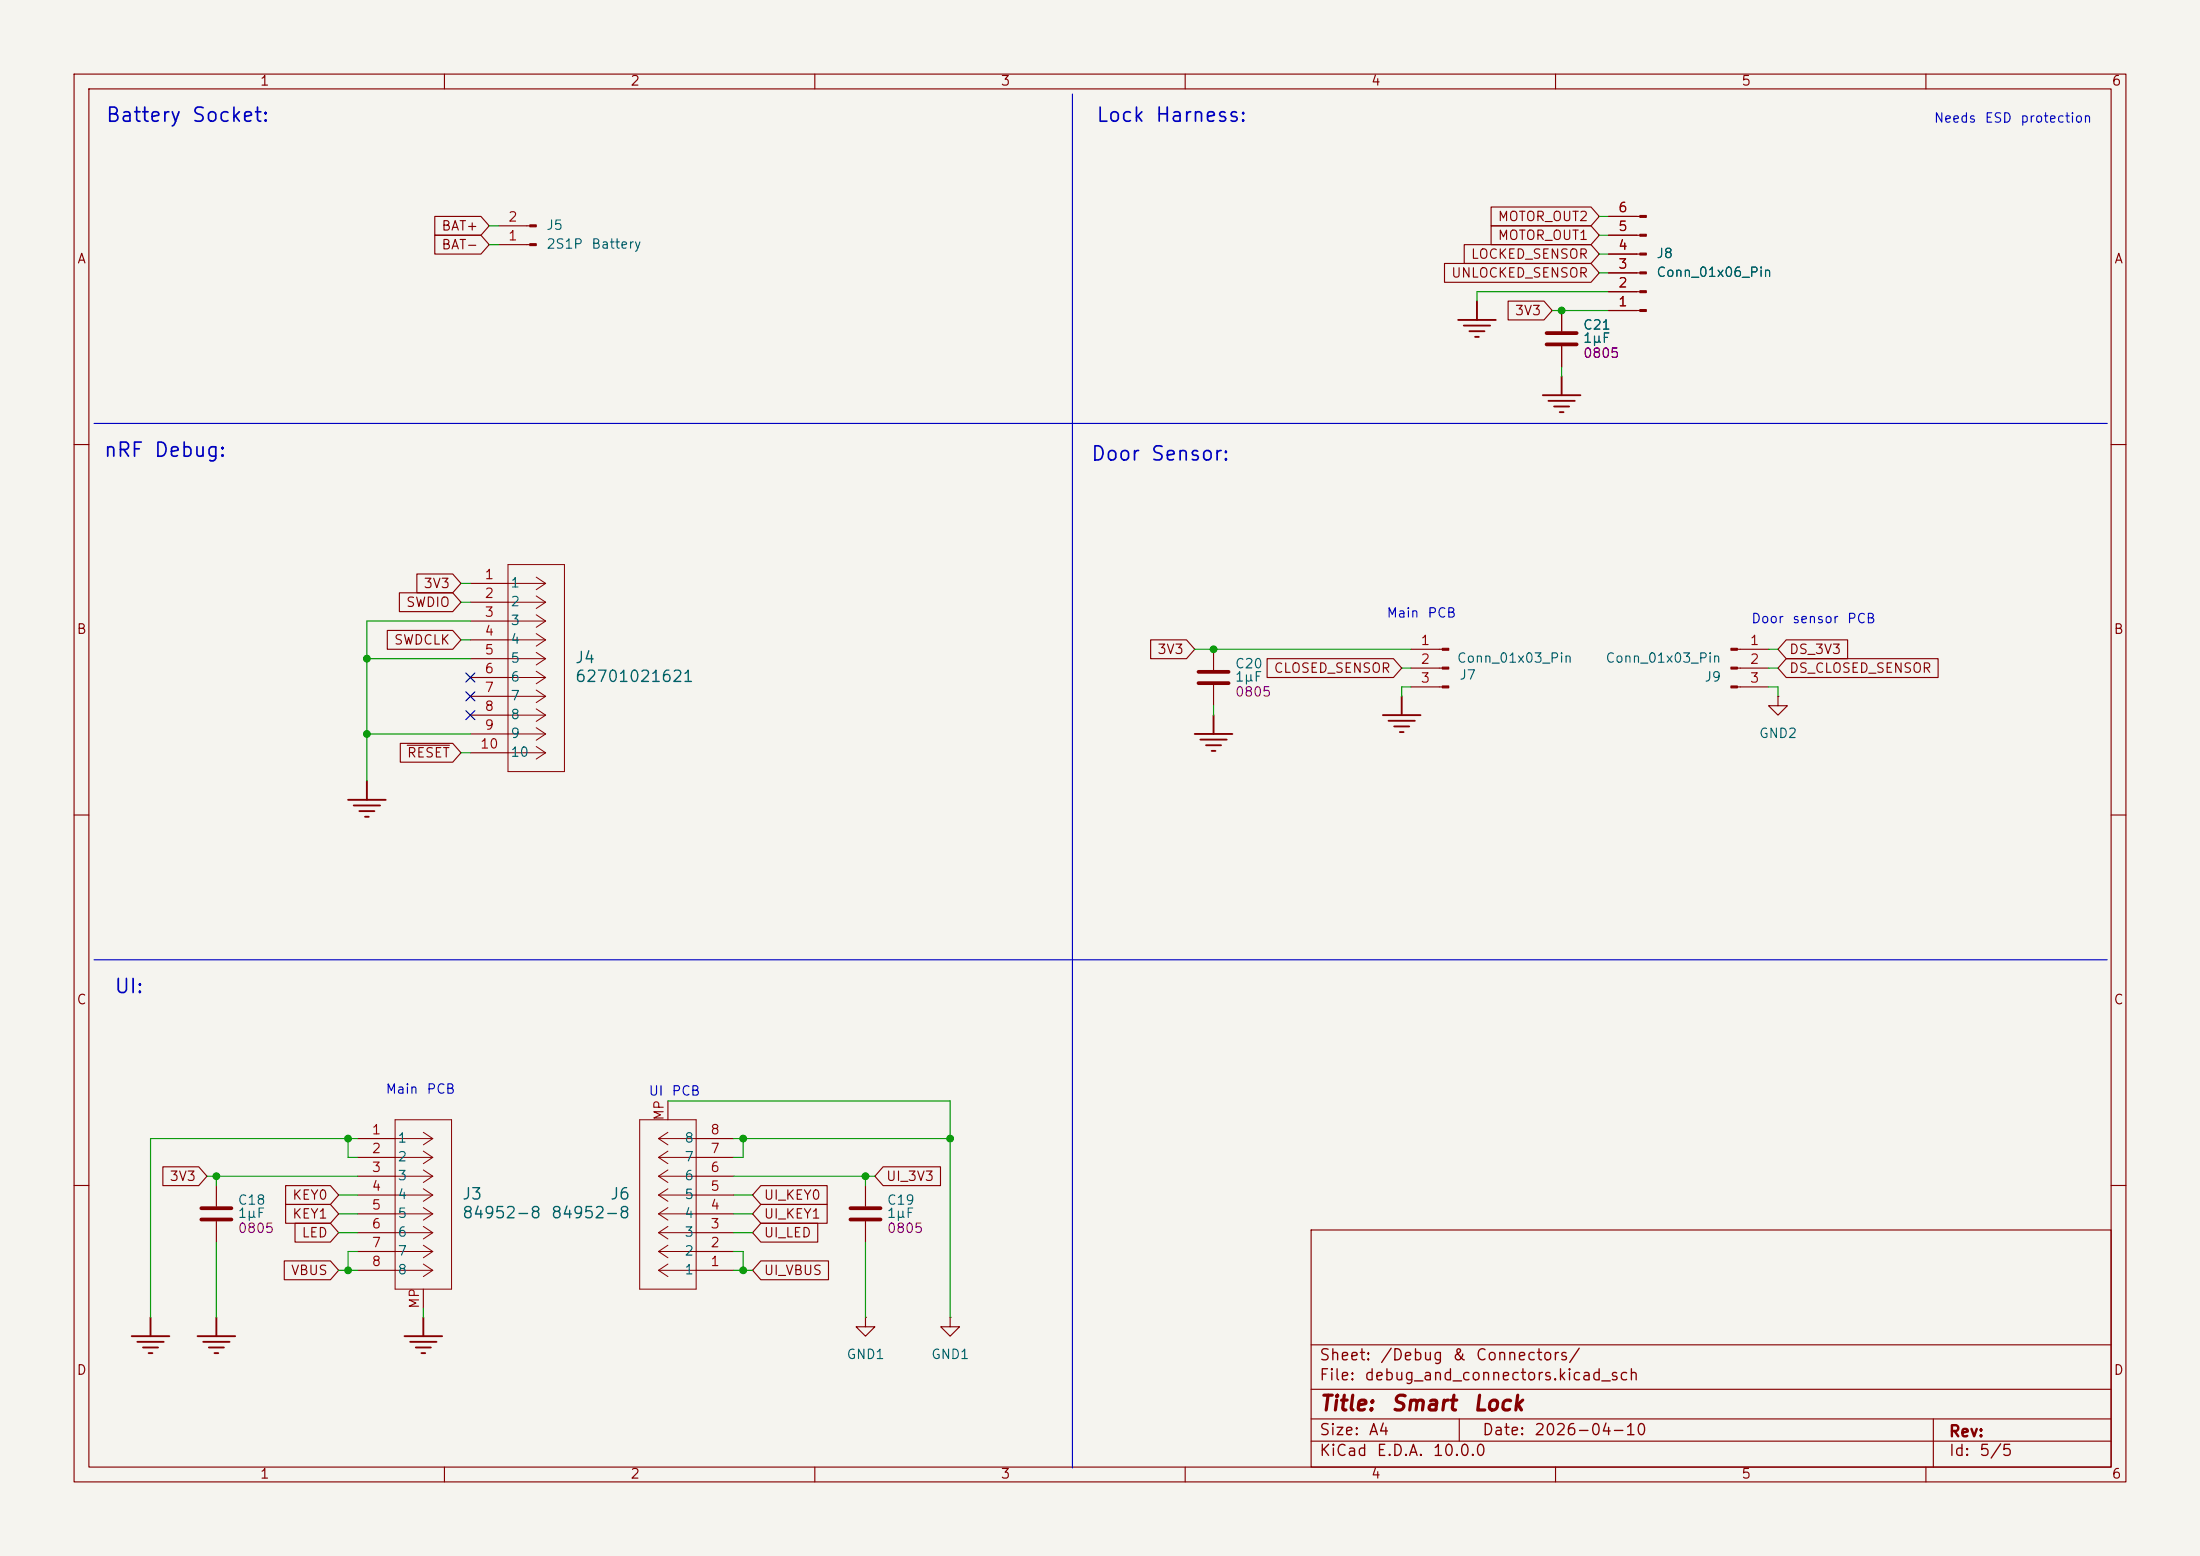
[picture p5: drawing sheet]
<svg xmlns="http://www.w3.org/2000/svg" width="297mm" height="210mm" viewBox="0 0 297 210" stroke-linecap="round" stroke-linejoin="round" font-family="sans-serif">
<path d="M0 0h297v210h-297z" fill="#f5f4ef" stroke="#f5f4ef" stroke-width=".14"/>
<g fill="none" stroke="#840000" stroke-width=".15">
<path d="M10 10h277v190h-277zM12 12h273v186h-273zM60 10v2M110 10v2M160 10v2M210 10v2M260 10v2M58.7 29.2h6.2l1.1 1.3-1.1 1.3h-6.2zM58.7 31.7h6.2l1.1 1.3-1.1 1.3h-6.2zM67.3 33h4.2M67.3 30.5h4.2M195 35.6h19.8l1.1 1.2-1.1 1.3h-19.8z"/>
<path d="M197.7 33h17.1l1.1 1.3-1.1 1.3h-17.1zM201.3 27.9h13.5l1.1 1.3-1.1 1.3h-13.5zM201.3 30.5h13.5l1.1 1.3-1.1 1.2h-13.5zM217.2 39.4h4.2M217.2 36.8h4.2M217.2 34.3h4.2M217.2 31.8h4.2M217.2 29.2h4.2M203.6 40.6h4.8l1.1 1.3-1.1 1.3h-4.8zM210.8 41.9v2.8M210.8 46.7v2.8M217.2 41.9h4.2"/>
<path d="M10 60h2M56.3 77.5h4.8l1.1 1.2-1.1 1.3h-4.8zM63.5 78.7h5.1M285 60h2M52.3 85.1h8.8l1.1 1.3-1.1 1.2h-8.8zM53.9 80h7.2l1.1 1.3-1.1 1.3h-7.2zM63.5 81.3h5.1M63.5 83.8h5.1M63.5 86.4h5.1M63.5 88.9h5.1M63.5 91.4h5.1M63.5 94h5.1"/>
<path d="M63.5 96.5h5.1M63.5 99.1h5.1M155.3 86.4h4.9l1.1 1.2-1.1 1.3h-4.9zM163.8 87.6v2.8M163.8 92.5v2.8M171.1 88.9h17l1.1 1.3-1.1 1.2h-17zM190.5 87.6h4.2M190.5 90.2h4.2M190.5 92.7h4.2M234.5 87.6h4.3M234.5 90.2h4.3M234.5 92.7h4.3"/>
<path d="M240 94v1.3h1.3l-1.3 1.2-1.2-1.2h1.2M240 94h.1M241.1 86.4h8.3v2.5h-8.3l-1.1-1.3zM241.1 88.9h20.5v2.5h-20.5l-1.1-1.2zM10 110h2M54 100.3h7.1l1.1 1.3-1.1 1.3h-7.1zM55 100.6h5.7M63.5 101.6h5.1M285 110h2M22 157.5h4.8l1.1 1.3-1.1 1.2h-4.8zM48.3 153.7h5M48.3 156.2h5"/>
<path d="M48.3 158.8h5M90.2 148.6v2.5M94 153.7h5.1M94 156.2h5.1M94 158.8h5.1M119.2 157.5h7.8v2.5h-7.8l-1.1-1.2zM10 160h2M29.2 160v2.8M29.2 164.8v2.8M38.4 170.2h6.2l1.1 1.3-1.1 1.2h-6.2zM38.6 160h6l1.1 1.3-1.1 1.3h-6zM38.6 162.6h6l1.1 1.2-1.1 1.3h-6z"/>
<path d="M39.8 165.1h4.8l1.1 1.3-1.1 1.2h-4.8zM48.3 161.3h5M48.3 163.8h5M48.3 166.4h5M48.3 168.9h5M48.3 171.5h5M57.1 174v2.5M94 161.3h5.1M94 163.8h5.1M94 166.4h5.1M94 168.9h5.1M94 171.5h5.1"/>
<path d="M102.7 162.6h9v2.5h-9l-1.1-1.3zM102.7 165.1h7.7v2.5h-7.7l-1.1-1.2zM102.7 170.2h9.1v2.5h-9.1l-1.1-1.2zM102.7 160h9v2.6h-9l-1.1-1.3zM116.8 177.8v1.3h1.3l-1.3 1.2-1.2-1.2h1.2M116.8 177.8h.1M116.8 160v2.8M116.8 164.8v2.8M128.3 177.8v1.3h1.2l-1.2 1.2-1.3-1.2h1.3M128.3 177.8h.1M177 166h108v32h-108zM285 160h2"/>
<path d="M60 198v2M110 198v2M160 198v2M177 194.5h108M177 191.5h108M177 187.5h108M177 181.5h108M197 191.5v3M210 198v2M260 198v2M261 191.5v6.5"/>
</g>
<g fill="#840000" stroke="#840000" stroke-width=".15">
<path d="M221.4 41.8h.8v.2h-.8z"/>
<path d="M221.4 39.2h.8v.3h-.8z"/>
<path d="M221.4 36.7h.8v.3h-.8z"/>
<path d="M221.4 34.2h.8v.2h-.8z"/>
<path d="M221.4 31.6h.8v.3h-.8z"/>
<path d="M221.4 29.1h.8v.2h-.8z"/>
<path d="M233.7 87.5h.8v.3h-.8z"/>
<path d="M233.7 90h.8v.3h-.8z"/>
<path d="M233.7 92.6h.8v.2h-.8z"/>
<path d="M71.5 32.9h.9v.2h-.9z"/>
<path d="M71.5 30.4h.9v.2h-.9z"/>
<path d="M194.7 87.5h.9v.3h-.9z"/>
<path d="M194.7 90h.9v.3h-.9z"/>
<path d="M194.7 92.6h.9v.2h-.9z"/>
</g>
<path d="M208.8 45h4.1M208.8 46.5h4.1M161.8 90.7h4.1M161.8 92.2h4.1M27.2 163.1h4M27.2 164.6h4M114.8 163.1h4.1M114.8 164.6h4.1" fill="none" stroke="#840000" stroke-width=".51"/>
<g fill="none" stroke="#840000" stroke-width=".25">
<path d="M196.8 43.2h5.1M197.6 43.9h3.6M198.4 44.7h2M199.1 45.5h.5M199.4 40.6v2.6M208.3 53.3h5.1M209 54.1h3.6M209.8 54.9h2M210.6 55.6h.5M210.8 50.8v2.5M161.3 99.1h5.1M162.1 99.8h3.5"/>
<path d="M163.8 96.5v2.6M186.7 96.5h5.1M187.5 97.3h3.5M188.2 98h2M189 98.8h.5M189.2 94v2.5M47 108h5.1M47.8 108.7h3.5M48.5 109.5h2M49.3 110.2h.5M49.5 105.4v2.6M162.8 100.6h2"/>
<path d="M163.6 101.3h.5M20.3 177.8v2.5M29.2 177.8v2.5M57.1 177.8v2.5M17.8 180.3h5.1M18.5 181.1h3.6M19.3 181.9h2M20.1 182.6h.5M26.7 180.3h5M27.4 181.1h3.6M28.2 181.9h2M29 182.6h.5"/>
<path d="M54.6 180.3h5.1M55.4 181.1h3.5M56.1 181.9h2.1M56.9 182.6h.5"/>
</g>
<g fill="none" stroke="#840000" stroke-width=".14">
<path d="M68.6 76.2h7.6v27.9h-7.6zM68.6 78.7h5.1M72.4 77.9l1.3 .8M73.7 78.7l-1.3 .9M68.6 81.3h5.1M68.6 83.8h5.1M68.6 86.4h5.1M68.6 88.9h5.1M68.6 91.4h5.1M68.6 94h5.1M68.6 96.5h5.1M68.6 99.1h5.1"/>
<path d="M72.4 80.4l1.3 .9M72.4 83l1.3 .8M72.4 85.5l1.3 .9M72.4 88.1l1.3 .8M72.4 90.6l1.3 .8M72.4 93.1l1.3 .9M72.4 95.7l1.3 .8M72.4 98.2l1.3 .9M73.7 81.3l-1.3 .8M73.7 83.8l-1.3 .9M73.7 86.4l-1.3 .8M73.7 88.9l-1.3 .8"/>
<path d="M73.7 91.4l-1.3 .9M73.7 94l-1.3 .8M73.7 96.5l-1.3 .9M73.7 99.1l-1.3 .8M68.6 101.6h5.1M72.4 100.8l1.3 .8M73.7 101.6l-1.3 .8M53.3 151.1h7.7v22.9h-7.7zM53.3 153.7h5.1M53.3 156.2h5.1M53.3 158.8h5.1M57.1 152.8l1.3 .9"/>
<path d="M57.1 155.4l1.3 .8M57.1 157.9l1.3 .9M58.4 153.7l-1.3 .8M58.4 156.2l-1.3 .9M58.4 158.8l-1.3 .8M86.4 151.1h7.6v22.9h-7.6zM88.9 153.7h5.1M88.9 156.2h5.1M88.9 158.8h5.1M88.9 158.8l1.3 .8M88.9 156.2l1.3 .9M88.9 153.7l1.3 .8"/>
<path d="M90.2 157.9l-1.3 .9M90.2 155.4l-1.3 .8M90.2 152.8l-1.3 .9M53.3 161.3h5.1M53.3 163.8h5.1M53.3 166.4h5.1M53.3 168.9h5.1M53.3 171.5h5.1M57.1 160.4l1.3 .9M57.1 163l1.3 .8M57.1 165.5l1.3 .9M57.1 168.1l1.3 .8"/>
<path d="M57.1 170.6l1.3 .9M58.4 161.3l-1.3 .8M58.4 163.8l-1.3 .9M58.4 166.4l-1.3 .8M58.4 168.9l-1.3 .9M58.4 171.5l-1.3 .8M88.9 161.3h5.1M88.9 163.8h5.1M88.9 166.4h5.1M88.9 168.9h5.1M88.9 171.5h5.1M88.9 171.5l1.3 .8"/>
<path d="M88.9 168.9l1.3 .9M88.9 166.4l1.3 .8M88.9 163.8l1.3 .9M88.9 161.3l1.3 .8M90.2 170.6l-1.3 .9M90.2 168.1l-1.3 .8M90.2 165.5l-1.3 .9M90.2 163l-1.3 .8M90.2 160.4l-1.3 .9"/>
</g>
<path d="M144.8 12.7v185.4M12.7 57.2h271.8M12.7 129.5h271.8" fill="none" stroke="#0000c2" stroke-width=".15"/>
<g fill="none" stroke="#009600" stroke-width=".15">
<path d="M66 33h1.3M66 30.5h1.3M215.9 29.2h1.3M215.9 36.8h1.3M215.9 31.8h1.3M215.9 34.3h1.3M217.2 39.4h-17.8v1.2M209.5 41.9h7.7M210.8 49.5v1.3M62.2 78.7h1.3M49.5 88.9h14M49.5 99.1h14"/>
<path d="M62.2 86.4h1.3M62.2 81.3h1.3M63.5 83.8h-14v21.6M161.3 87.6h29.2M163.8 95.3v1.2M189.2 90.2h1.3M190.5 92.7h-1.3v1.3M238.8 87.6h1.2M238.8 90.2h1.2M238.8 92.7h1.2v1.3M62.2 101.6h1.3M27.9 158.8h20.4"/>
<path d="M29.2 158.8v1.2M47 153.7v2.5h1.3M48.3 153.7h-28v24.1M90.2 148.6h38.1v29.2M99.1 158.8h19M99.1 153.7h29.2M100.3 153.7v2.5h-1.2M116.8 158.8v1.2M29.2 167.6v10.2M45.7 171.5h2.6M45.7 166.4h2.6M45.7 163.8h2.6"/>
<path d="M45.7 161.3h2.6M48.3 168.9h-1.3v2.6M57.1 176.5v1.3M99.1 171.5h2.5M99.1 166.4h2.5M99.1 168.9h1.2v2.6M99.1 163.8h2.5M99.1 161.3h2.5M116.8 167.6v10.2"/>
</g>
<path d="M62.9 95.9l1.2 1.2M62.9 90.8l1.2 1.2M62.9 93.4l1.2 1.2M64.1 95.9l-1.2 1.2M64.1 90.8l-1.2 1.2M64.1 93.4l-1.2 1.2" fill="none" stroke="#000084" stroke-width=".15"/>
<g fill="#009600" stroke="#009600" stroke-width=".14">
<circle cx="210.8" cy="41.9" r=".46"/>
<circle cx="49.5" cy="88.9" r=".46"/>
<circle cx="49.5" cy="99.1" r=".46"/>
<circle cx="100.3" cy="171.5" r=".46"/>
<circle cx="116.8" cy="158.8" r=".46"/>
<circle cx="100.3" cy="153.7" r=".46"/>
<circle cx="29.2" cy="158.8" r=".46"/>
<circle cx="47" cy="153.7" r=".46"/>
<circle cx="163.8" cy="87.6" r=".46"/>
<circle cx="128.3" cy="153.7" r=".46"/>
<circle cx="47" cy="171.5" r=".46"/>
</g>
<g font-size="2" fill="#840000">
<text x="178" y="190.9">Title:</text>
<text x="187.7" y="190.9">Smart</text>
<text x="198.7" y="190.9">Lock</text>
</g>
<g font-size="1.9" fill="#0000c2">
<text x="14.2" y="16.9">Battery</text>
<text x="25.8" y="16.9">Socket:</text>
<text x="147.9" y="16.9">Lock</text>
<text x="155.8" y="16.9">Harness:</text>
<text x="13.9" y="62.1">nRF</text>
<text x="20.7" y="62.1">Debug:</text>
<text x="147.2" y="62.7">Door</text>
<text x="155.2" y="62.7">Sensor:</text>
<text x="15.3" y="134.5">UI:</text>
</g>
<g font-size="1.5" fill="#006464">
<text x="77.5" y="89.9">J4</text>
<text x="77.5" y="92.4">62701021621</text>
<text x="62.3" y="162.3">J3</text>
<text x="62.3" y="164.8">84952-8</text>
<text x="74.3" y="164.8">84952-8</text>
<text x="82.3" y="162.3">J6</text>
</g>
<g font-size="1.5" fill="#840000">
<text x="178" y="184">Sheet:</text>
<text x="186.2" y="184">/Debug</text>
<text x="196" y="184">&amp;</text>
<text x="199.1" y="184">Connectors/</text>
<text x="178" y="186.7">File:</text>
<text x="184.1" y="186.7">debug_and_connectors.kicad_sch</text>
<text x="178" y="196.9">KiCad</text>
<text x="178" y="194.1">Size:</text>
<text x="184.7" y="194.1">A4</text>
<text x="185.7" y="196.9">E.D.A.</text>
<text x="193.3" y="196.9">10.0.0</text>
<text x="200" y="194.1">Date:</text>
<text x="207" y="194.1">2026-04-10</text>
<text x="263" y="194.3">Rev:</text>
<text x="263" y="196.9">Id:</text>
<text x="267.1" y="196.9">5/5</text>
</g>
<g font-size="1.3" fill="#840000">
<text x="35" y="11.9">1</text>
<text x="85" y="11.9">2</text>
<text x="135" y="11.9">3</text>
<text x="185" y="11.9">4</text>
<text x="235" y="11.9">5</text>
<text x="285" y="11.9">6</text>
<text x="10.3" y="35.9">A</text>
<text x="59.5" y="31.4">BAT+</text>
<text x="59.5" y="34">BAT-</text>
<text x="198.5" y="35.2">LOCKED_SENSOR</text>
<text x="202.1" y="30.2">MOTOR_OUT2</text>
<text x="202.1" y="32.7">MOTOR_OUT1</text>
<text x="285.3" y="35.9">A</text>
<text x="195.8" y="37.8">UNLOCKED_SENSOR</text>
<text x="204.4" y="42.9">3V3</text>
<text x="54.7" y="82.2">SWDIO</text>
<text x="57.1" y="79.7">3V3</text>
<text x="10.3" y="85.9">B</text>
<text x="53.1" y="87.3">SWDCLK</text>
<text x="156.2" y="88.6">3V3</text>
<text x="241.5" y="88.6">DS_3V3</text>
<text x="285.3" y="85.9">B</text>
<text x="171.9" y="91.1">CLOSED_SENSOR</text>
<text x="241.5" y="91.1">DS_CLOSED_SENSOR</text>
<text x="54.9" y="102.6">RESET</text>
<text x="10.3" y="135.9">C</text>
<text x="285.3" y="135.9">C</text>
<text x="22.8" y="159.7">3V3</text>
<text x="119.5" y="159.7">UI_3V3</text>
<text x="39.4" y="162.2">KEY0</text>
<text x="39.4" y="164.8">KEY1</text>
<text x="40.6" y="167.3">LED</text>
<text x="103" y="164.8">UI_KEY1</text>
<text x="103" y="167.3">UI_LED</text>
<text x="103" y="162.2">UI_KEY0</text>
<text x="39.2" y="172.4">VBUS</text>
<text x="103" y="172.4">UI_VBUS</text>
<text x="10.3" y="185.9">D</text>
<text x="285.3" y="185.9">D</text>
<text x="35" y="199.9">1</text>
<text x="85" y="199.9">2</text>
<text x="135" y="199.9">3</text>
<text x="185" y="199.9">4</text>
<text x="235" y="199.9">5</text>
<text x="285" y="199.9">6</text>
</g>
<g font-size="1.3" fill="#0000c2">
<text x="261" y="16.9">Needs</text>
<text x="267.8" y="16.9">ESD</text>
<text x="272.6" y="16.9">protection</text>
<text x="187.1" y="83.7">Main</text>
<text x="192.6" y="83.7">PCB</text>
<text x="236.3" y="84.4">Door</text>
<text x="241.9" y="84.4">sensor</text>
<text x="249.3" y="84.4">PCB</text>
<text x="52" y="147.9">Main</text>
<text x="57.5" y="147.9">PCB</text>
<text x="87.5" y="148.2">UI</text>
<text x="90.6" y="148.2">PCB</text>
</g>
<g font-size="1.3" fill="#a90000">
<text x="218.4" y="29">6</text>
<text x="68.5" y="32.8">1</text>
<text x="68.5" y="30.2">2</text>
<text x="218.4" y="34">4</text>
<text x="218.4" y="31.5">5</text>
<text x="218.4" y="41.7">1</text>
<text x="218.4" y="39.1">2</text>
<text x="218.4" y="36.6">3</text>
<text x="65.3" y="78.5">1</text>
<text x="65.3" y="81">2</text>
<text x="65.3" y="83.6">3</text>
<text x="65.3" y="86.1">4</text>
<text x="65.3" y="88.6">5</text>
<text x="191.7" y="87.4">1</text>
<text x="191.7" y="89.9">2</text>
<text x="236.1" y="87.4">1</text>
<text x="236.1" y="89.9">2</text>
<text x="65.3" y="91.2">6</text>
<text x="65.3" y="93.7">7</text>
<text x="191.7" y="92.5">3</text>
<text x="236.1" y="92.5">3</text>
<text x="64.7" y="101.3">10</text>
<text x="65.3" y="96.3">8</text>
<text x="65.3" y="98.8">9</text>
<text x="50.1" y="153.4">1</text>
<text x="50.1" y="156">2</text>
<text x="89.9" y="151.3" transform="rotate(-90 89.9 151.3)">MP</text>
<text x="95.8" y="156">7</text>
<text x="95.8" y="153.4">8</text>
<text x="50.1" y="158.5">3</text>
<text x="50.1" y="161">4</text>
<text x="95.8" y="161">5</text>
<text x="95.8" y="158.5">6</text>
<text x="50.1" y="163.6">5</text>
<text x="50.1" y="166.1">6</text>
<text x="95.8" y="166.1">3</text>
<text x="95.8" y="163.6">4</text>
<text x="50.1" y="168.7">7</text>
<text x="50.1" y="171.2">8</text>
<text x="95.8" y="171.2">1</text>
<text x="95.8" y="168.7">2</text>
<text x="56.9" y="176.7" transform="rotate(-90 56.9 176.7)">MP</text>
</g>
<g font-size="1.3" fill="#006464">
<text x="73.7" y="31.3">J5</text>
<text x="73.7" y="33.9">2S1P</text>
<text x="79.7" y="33.9">Battery</text>
<text x="223.5" y="35.2">J8</text>
<text x="223.5" y="37.7">Conn_01x06_Pin</text>
<text x="213.6" y="44.8">C21</text>
<text x="213.6" y="46.6">1µF</text>
<text x="68.8" y="79.6">1</text>
<text x="68.8" y="82.1">2</text>
<text x="68.8" y="84.7">3</text>
<text x="68.8" y="87.2">4</text>
<text x="68.8" y="89.8">5</text>
<text x="196.6" y="89.8">Conn_01x03_Pin</text>
<text x="216.7" y="89.8">Conn_01x03_Pin</text>
<text x="68.8" y="92.3">6</text>
<text x="68.8" y="94.8">7</text>
<text x="166.6" y="90.5">C20</text>
<text x="166.6" y="92.3">1µF</text>
<text x="196.9" y="92">J7</text>
<text x="230" y="92.3">J9</text>
<text x="68.8" y="97.4">8</text>
<text x="68.8" y="99.9">9</text>
<text x="237.4" y="99.9">GND2</text>
<text x="68.8" y="102.5">10</text>
<text x="53.6" y="154.5">1</text>
<text x="92.3" y="154.5">8</text>
<text x="53.6" y="157.1">2</text>
<text x="53.6" y="159.6">3</text>
<text x="92.3" y="159.6">6</text>
<text x="92.3" y="157.1">7</text>
<text x="32" y="162.9">C18</text>
<text x="32" y="164.7">1µF</text>
<text x="53.6" y="162.2">4</text>
<text x="53.6" y="164.7">5</text>
<text x="53.6" y="167.2">6</text>
<text x="92.3" y="167.2">3</text>
<text x="92.3" y="164.7">4</text>
<text x="92.3" y="162.2">5</text>
<text x="119.6" y="162.9">C19</text>
<text x="119.6" y="164.7">1µF</text>
<text x="53.6" y="169.8">7</text>
<text x="53.6" y="172.3">8</text>
<text x="92.3" y="172.3">1</text>
<text x="92.3" y="169.8">2</text>
<text x="114.2" y="183.7">GND1</text>
<text x="125.6" y="183.7">GND1</text>
</g>
<g font-size="1.3" fill="#840084">
<text x="213.6" y="48.6">0805</text>
<text x="166.6" y="94.3">0805</text>
<text x="32" y="166.7">0805</text>
<text x="119.7" y="166.7">0805</text>
</g>
</svg>
